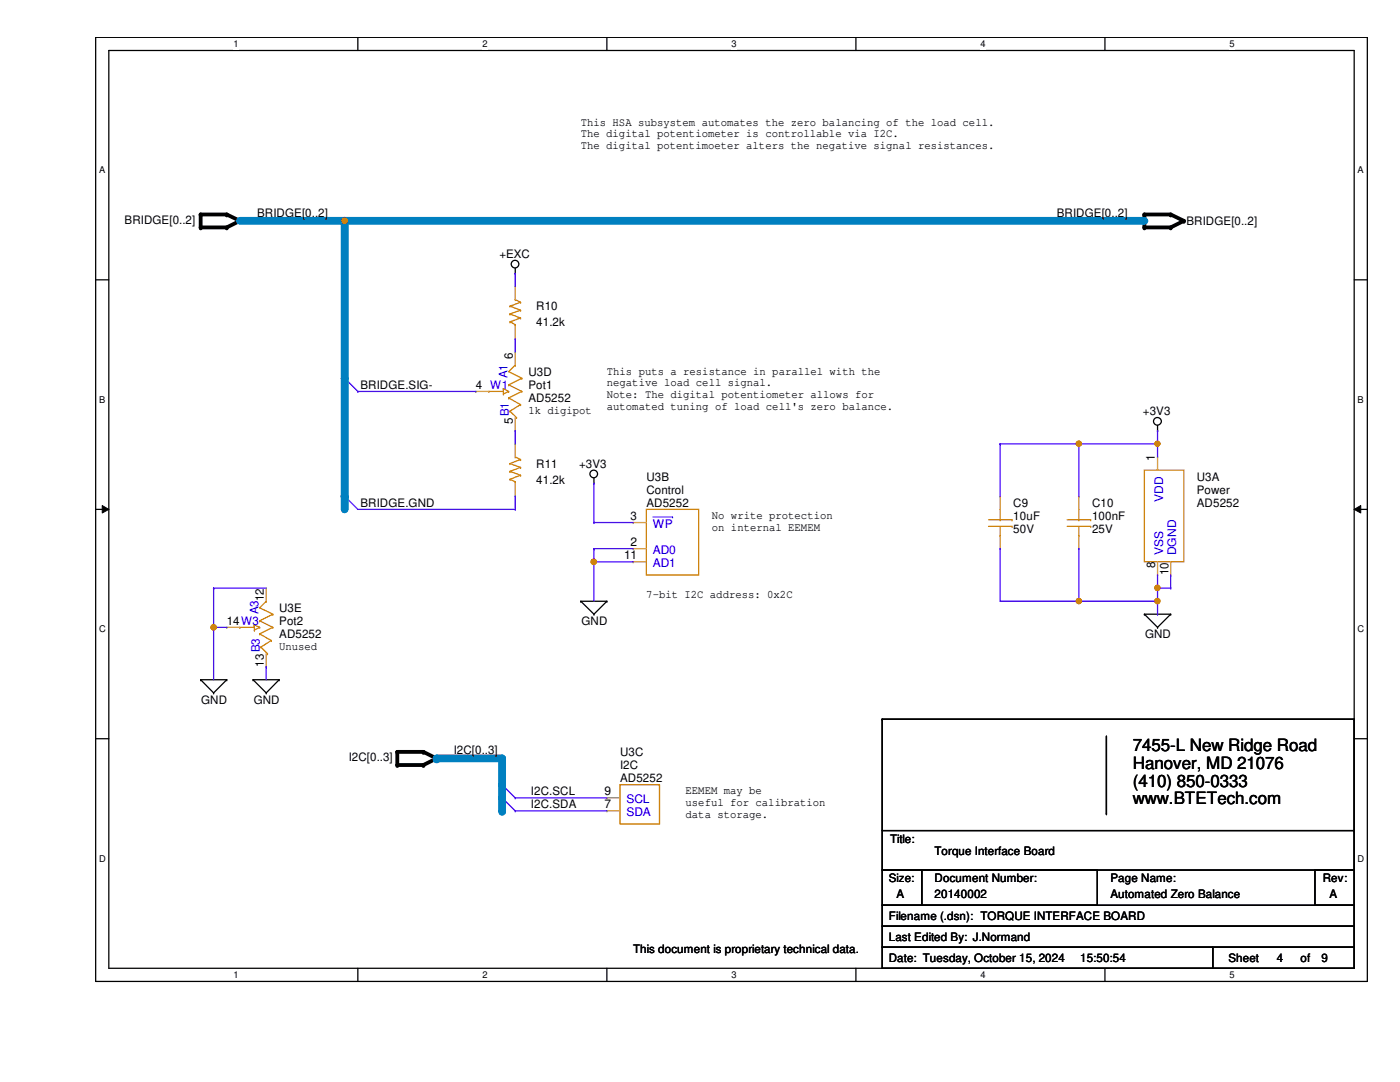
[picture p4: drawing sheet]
<svg xmlns="http://www.w3.org/2000/svg" width="279mm" height="216mm" viewBox="0 0 279 216" stroke-linecap="round" stroke-linejoin="round" font-family="sans-serif">
<path d="M19.1 7.5h253.8v188.3h-253.8zM21.7 10.1h248.6v183.1h-248.6z" fill="none" stroke="#000" stroke-width=".25"/>
<g fill="#fff">
<path d="M46.6 7.7h1v2.1h-1z"/>
<path d="M46.6 193.5h1v2.1h-1z"/>
</g>
<path d="M71.4 7.5v2.6M71.4 193.2v2.6" fill="none" stroke="#000" stroke-width=".25"/>
<g fill="#fff">
<path d="M96.3 7.7h1v2.1h-1z"/>
<path d="M96.3 193.5h1v2.1h-1z"/>
</g>
<path d="M121.1 7.5v2.6M121.1 193.2v2.6" fill="none" stroke="#000" stroke-width=".25"/>
<g fill="#fff">
<path d="M146 7.7h1v2.1h-1z"/>
<path d="M146 193.5h1v2.1h-1z"/>
</g>
<path d="M170.8 7.5v2.6M170.8 193.2v2.6" fill="none" stroke="#000" stroke-width=".25"/>
<g fill="#fff">
<path d="M195.7 7.7h1v2.1h-1z"/>
<path d="M195.7 193.5h1v2.1h-1z"/>
</g>
<path d="M220.5 7.5v2.6M220.5 193.2v2.6" fill="none" stroke="#000" stroke-width=".25"/>
<g fill="#fff">
<path d="M245.4 7.7h1v2.1h-1z"/>
<path d="M245.4 193.5h1v2.1h-1z"/>
<path d="M19.8 32.9h1.2v2.1h-1.2z"/>
<path d="M270.9 32.9h1.3v2.1h-1.3z"/>
<path d="M19.8 78.7h1.2v2.1h-1.2z"/>
<path d="M270.9 78.7h1.3v2.1h-1.3z"/>
</g>
<path d="M19.1 55.8h2.6M270.3 55.8h2.6" fill="none" stroke="#000" stroke-width=".25"/>
<g fill="#fff">
<path d="M19.8 124.5h1.3v2.1h-1.3z"/>
<path d="M270.9 124.5h1.3v2.1h-1.3z"/>
</g>
<path d="M19.1 101.6h2.6M270.3 101.6h2.6" fill="none" stroke="#000" stroke-width=".25"/>
<path d="M20.4 100.9l1.3 .7-1.3 .8zM270.3 101.6l1.3-.7v1.5z" fill="#000"/>
<path d="M20.4 100.9l1.3 .7-1.3 .8zM270.3 101.6l1.3-.7v1.5z" fill="none" stroke="#000" stroke-width=".2"/>
<g fill="#fff">
<path d="M19.8 170.3h1.3v2h-1.3z"/>
<path d="M270.9 170.3h1.3v2h-1.3z"/>
</g>
<g fill="none" stroke="#000" stroke-width=".25">
<path d="M102.8 54.6h.1M102.8 53.5v1.1M118.5 96.4h.1M118.5 95.4v1M231 85.9h.1M231 84.9v1M115.9 120h.1M115.9 120h5.2M115.9 120l2.6 2.6M121.1 120h.1M121.1 120l-2.6 2.6M40 135.6h.1"/>
<path d="M40 135.6h5.3M40 135.6l2.6 2.7M42.6 138.3h.1M45.3 135.6h.1M45.3 135.6l-2.7 2.7M50.5 135.6h.1M50.5 135.6h5.2M50.5 135.6l2.6 2.7M53.1 138.3h.1M55.7 135.6h.1M55.7 135.6l-2.6 2.7M118.5 122.6h.1"/>
<path d="M228.4 122.6h.1M228.4 122.6h5.2M228.4 122.6l2.6 2.6M231 125.2h.1M233.6 122.6h.1M233.6 122.6l-2.6 2.6M19.1 147.4h2.6M176.1 143.5h.1M176.1 143.5v22.2M176.1 143.5h94.2M220.8 146.9v15.4M270.3 143.5h.1"/>
<path d="M270.3 147.4h2.6M270.3 143.8v21.9M176.1 165.7h94.2v7.9h-94.2zM176.1 173.6h7.8v7h-7.8zM183.9 173.6h35.1v7h-35.1zM220.8 162.3h.1M262.4 173.6h7.9v7h-7.9zM270.3 165.7h.1M176.1 180.6h94.2v4.2h-94.2zM176.1 184.8h94.2v4.2h-94.2zM176.1 189h65.9v4.2h-65.9zM242 189h28.3v4.2h-28.3z"/>
<circle cx="102.8" cy="52.7" r=".76"/>
<circle cx="118.5" cy="94.6" r=".76"/>
<circle cx="231" cy="84.1" r=".77"/>
</g>
<path d="M40 42.8h5.3l2.6 1.3-2.6 1.3h-5.3zM228.4 42.8h5.2l2.7 1.3-2.7 1.3h-5.2zM79.3 150h5.2l2.6 1.3-2.6 1.4h-5.2z" fill="none" stroke="#000" stroke-width=".76"/>
<g fill="#000">
<circle cx="40" cy="42.8" r=".38"/>
<circle cx="40" cy="45.4" r=".38"/>
<circle cx="45.3" cy="42.8" r=".38"/>
<circle cx="45.3" cy="45.4" r=".38"/>
<circle cx="47.9" cy="44.1" r=".38"/>
<circle cx="228.4" cy="42.8" r=".38"/>
<circle cx="228.4" cy="45.4" r=".38"/>
<circle cx="233.6" cy="42.8" r=".38"/>
<circle cx="233.6" cy="45.4" r=".38"/>
<circle cx="236.3" cy="44.1" r=".38"/>
<circle cx="79.3" cy="152.7" r=".38"/>
<circle cx="79.3" cy="150" r=".38"/>
<circle cx="84.5" cy="152.7" r=".38"/>
<circle cx="84.5" cy="150" r=".38"/>
<circle cx="87.1" cy="151.3" r=".38"/>
</g>
<g fill="none" stroke="#4200ff" stroke-width=".25">
<path d="M102.8 54.6h.1M102.8 54.6v2.5M68.8 75.5h.1M68.8 75.5l2.6 2.6M102.8 67.6h.1M102.8 67.6v2.6M68.8 99h.1M68.8 99l2.6 2.6M102.8 85.9h.1M102.8 99h.1M102.8 85.9v2.7M102.8 99v2.6"/>
<path d="M100.2 159.2h.1M100.2 156.6h.1M100.2 159.2l2.6 2.6M100.2 156.6l2.6 2.6"/>
</g>
<g fill="none" stroke="#cc8006" stroke-width=".25">
<path d="M102.8 59.8h.1M102.8 59.8l1.1 .5M97.6 78.1h.1M97.6 78.1h2.9M100.5 77.6h.1M100.5 78.6h.1M100.5 77.6l1 .5M100.5 77.6v1M101.5 76.8h.1M101.5 79.4h.1M101.5 78.1h.1M101.5 76.8l2.6 1.3"/>
<path d="M101.5 79.4l2.4 1.3M101.5 78.1l-1 .5M101.8 64.2h.1M101.8 62.7h.1M101.8 61.1h.1M101.8 64.2l1 .6M101.8 62.7l2.1 .8M101.8 61.1l2.1 .8M102.8 72.9h.1M102.8 64.8h.1M102.8 72.9l-1.3 1.3 2.6 1.3M102.8 64.8v.2"/>
<path d="M103.9 63.5h.1M103.9 61.9h.1M103.9 60.3h.1M103.9 63.5l-2.1 .7M103.9 61.9l-2.1 .8M103.9 60.3l-2.1 .8M104.1 75.5h.1M104.1 78.1h.1M104.1 75.5l-2.6 1.3M104.1 78.1l-2.6 1.3M101.8 82h.1M101.8 95.6h.1"/>
<path d="M101.8 94.1h.1M101.8 92.5h.1M101.8 82l1.3 1.3M101.8 95.6l1 .5M101.8 94.1l2.1 .7M101.8 92.5l2.1 .8M102.8 91.2h.1M102.8 96.1h.1M102.8 91.2l1.1 .5M102.8 96.1v.3M103.1 83.3h.1M103.9 80.7h.1"/>
<path d="M103.9 94.8h.1M103.9 93.3h.1M103.9 91.7h.1M103.9 80.7l-2.1 1.3M103.9 94.8l-2.1 .8M103.9 93.3l-2.1 .8M103.9 91.7l-2.1 .8M228.4 93.8h7.9v18.3h-7.9zM53.1 120h.1M53.1 120l-1.3 1.3 2.6 1.3M129 101.6h10.4v13.1h-10.4zM197.3 105h4.7"/>
<path d="M197.3 103.7h4.7M199.6 106.9h.1M199.6 103.7h.1M199.6 101.6v2.1M199.6 105v1.9M202 105h.1M202 103.7h.1M213 105h4.7M213 103.7h4.7M215.3 106.9h.1M215.3 103.7h.1M215.3 101.6v2.1"/>
<path d="M215.3 105v1.9M217.7 105h.1M217.7 103.7h.1M47.9 125.2h.1M47.9 125.2h2.9M50.8 124.7h.1M50.8 125.7h.1M50.8 124.7l1 .5M50.8 124.7v1M51.8 123.9h.1M51.8 126.5h.1M51.8 125.2h.1"/>
<path d="M51.8 123.9l2.6 1.3M51.8 126.5l2.3 1.3M51.8 125.2l-1 .5M52.1 129.1h.1M52.1 129.1l1.3 1.3M53.4 130.4h.1M54.1 127.8h.1M54.1 127.8l-2 1.3M54.4 122.6h.1M54.4 125.2h.1M54.4 122.6l-2.6 1.3M54.4 125.2l-2.6 1.3"/>
<path d="M123.7 156.6h7.9v7.8h-7.9z"/>
</g>
<g fill="none" stroke="#a84" stroke-width=".25">
<path d="M102.8 57.1h.1M102.8 57.1v2.7M95 78.1h.1M95 78.1h2.6M102.8 70.2h.1M102.8 67.6h.1M102.8 65v2.6M102.8 70.2v2.7M102.8 85.9h.1M102.8 88.6h.1M102.8 99h.1M102.8 83.3v2.6"/>
<path d="M102.8 88.6v2.6M102.8 96.4v2.6M199.6 99h.1M199.6 99v2.6M215.3 99h.1M215.3 99v2.6M231 91.2h.1M231 91.2v2.6M53.1 117.3h.1M53.1 117.3v2.7M126.4 104.3h.1M126.4 109.5h.1"/>
<path d="M126.4 112.1h.1M126.4 104.3h2.6M126.4 109.5h2.6M126.4 112.1h2.6M199.6 109.5h.1M199.6 106.9v2.6M215.3 109.5h.1M215.3 106.9v2.6M231 114.7h.1M231 112.1v2.6M233.6 114.7h.1M233.6 112.1v2.6"/>
<path d="M45.3 125.2h.1M45.3 125.2h2.6M53.1 133.1h.1M53.1 130.4v2.7M121.1 159.2h.1M121.1 159.2h2.6M121.1 161.8h.1M121.1 161.8h2.6"/>
</g>
<path d="M130.3 103.2h3.9M134.2 103.2h.1" fill="none" stroke="#00c" stroke-width=".2"/>
<path d="M47.9 44.1h20.9" fill="none" stroke="#0080c0" stroke-width="1.6"/>
<circle cx="68.8" cy="44.1" r=".78" fill="#0080c0"/>
<path d="M68.8 44.1v31.4" fill="none" stroke="#0080c0" stroke-width="1.6"/>
<circle cx="68.8" cy="75.5" r=".78" fill="#0080c0"/>
<path d="M68.8 44.1h159.6" fill="none" stroke="#0080c0" stroke-width="1.6"/>
<circle cx="68.8" cy="44.1" r=".78" fill="#0080c0"/>
<circle cx="68.8" cy="44.1" r=".51" fill="#f00"/>
<circle cx="68.8" cy="44.1" r=".51" fill="none" stroke="#f00" stroke-width=".25"/>
<path d="M71.4 78.1h.1M71.4 78.1h23.6M118.5 96.4h.1M118.5 96.4v7.9M118.5 104.3h.1M118.5 109.5h.1M118.5 112.1h.1M118.5 109.5v10.5M118.5 104.3h7.9M118.5 109.5h7.9M118.5 112.1h7.9" fill="none" stroke="#4200ff" stroke-width=".25"/>
<circle cx="118.5" cy="112.1" r=".51" fill="#f00"/>
<circle cx="118.5" cy="112.1" r=".51" fill="none" stroke="#f00" stroke-width=".25"/>
<path d="M215.3 88.6h.1M215.3 88.6h15.7M231 85.9h.1M231 88.6h.1M231 85.9v5.3M102.8 159.2h.1M102.8 159.2h18.3M102.8 161.8h.1M102.8 161.8h18.3" fill="none" stroke="#4200ff" stroke-width=".25"/>
<circle cx="231" cy="88.5" r=".49" fill="#f00"/>
<circle cx="231" cy="88.5" r=".49" fill="none" stroke="#f00" stroke-width=".25"/>
<path d="M199.6 88.6h.1M199.6 88.6h15.7M215.3 88.6h.1M215.3 88.6v10.4" fill="none" stroke="#4200ff" stroke-width=".25"/>
<circle cx="215.3" cy="88.5" r=".5" fill="#f00"/>
<circle cx="215.3" cy="88.5" r=".5" fill="none" stroke="#f00" stroke-width=".25"/>
<path d="M231 117.3h.1M231 114.7v2.6" fill="none" stroke="#4200ff" stroke-width=".25"/>
<path d="M100.2 151.3v5.3" fill="none" stroke="#0080c0" stroke-width="1.6"/>
<circle cx="100.2" cy="156.6" r=".78" fill="#0080c0"/>
<path d="M100.2 156.6v2.6" fill="none" stroke="#0080c0" stroke-width="1.6"/>
<circle cx="100.2" cy="159.2" r=".78" fill="#0080c0"/>
<path d="M100.2 159.2v2.6" fill="none" stroke="#0080c0" stroke-width="1.6"/>
<circle cx="100.2" cy="161.8" r=".78" fill="#0080c0"/>
<path d="M87.1 151.3h13.1" fill="none" stroke="#0080c0" stroke-width="1.6"/>
<circle cx="87.1" cy="151.3" r=".78" fill="#0080c0"/>
<path d="M199.6 88.6h.1M199.6 88.6v10.4M199.6 109.5h.1M199.6 109.5v10.5M231 120v2.6M231 122.6h.1" fill="none" stroke="#4200ff" stroke-width=".25"/>
<circle cx="231" cy="119.9" r=".5" fill="#f00"/>
<circle cx="231" cy="119.9" r=".5" fill="none" stroke="#f00" stroke-width=".25"/>
<path d="M199.6 120h15.7M215.3 120h.1" fill="none" stroke="#4200ff" stroke-width=".25"/>
<circle cx="215.3" cy="119.9" r=".51" fill="#f00"/>
<circle cx="215.3" cy="119.9" r=".51" fill="none" stroke="#f00" stroke-width=".25"/>
<path d="M215.3 109.5h.1M215.3 109.5v10.5h15.7M231 120h.1M231 117.3h.1M231 117.3h2.6M233.6 117.3h.1M233.6 114.7v2.6" fill="none" stroke="#4200ff" stroke-width=".25"/>
<circle cx="231" cy="117.3" r=".5" fill="#f00"/>
<circle cx="231" cy="117.3" r=".5" fill="none" stroke="#f00" stroke-width=".25"/>
<path d="M42.6 117.3h.1M42.6 117.3h10.5M42.6 117.3v18.3M231 120h.1M231 117.3v2.7M42.6 125.2h.1M42.6 125.2h2.7" fill="none" stroke="#4200ff" stroke-width=".25"/>
<circle cx="42.6" cy="125.2" r=".51" fill="#f00"/>
<circle cx="42.6" cy="125.2" r=".51" fill="none" stroke="#f00" stroke-width=".25"/>
<path d="M53.1 133.1h.1M53.1 133.1v2.5" fill="none" stroke="#4200ff" stroke-width=".25"/>
<path d="M68.8 99v2.6" fill="none" stroke="#0080c0" stroke-width="1.6"/>
<circle cx="68.8" cy="99" r=".78" fill="#0080c0"/>
<path d="M71.4 101.6h31.4M102.8 101.6h.1" fill="none" stroke="#4200ff" stroke-width=".25"/>
<path d="M68.8 75.5v23.5" fill="none" stroke="#0080c0" stroke-width="1.6"/>
<circle cx="68.8" cy="99" r=".78" fill="#0080c0"/>
<circle cx="68.8" cy="44.1" r=".51" fill="#f00"/>
<circle cx="68.8" cy="44.1" r=".51" fill="none" stroke="#f00" stroke-width=".25"/>
<circle cx="118.5" cy="112.1" r=".51" fill="#f00"/>
<circle cx="118.5" cy="112.1" r=".51" fill="none" stroke="#f00" stroke-width=".25"/>
<circle cx="231" cy="88.5" r=".49" fill="#f00"/>
<circle cx="231" cy="88.5" r=".49" fill="none" stroke="#f00" stroke-width=".25"/>
<circle cx="215.3" cy="88.5" r=".5" fill="#f00"/>
<circle cx="215.3" cy="88.5" r=".5" fill="none" stroke="#f00" stroke-width=".25"/>
<circle cx="231" cy="119.9" r=".5" fill="#f00"/>
<circle cx="231" cy="119.9" r=".5" fill="none" stroke="#f00" stroke-width=".25"/>
<circle cx="215.3" cy="119.9" r=".51" fill="#f00"/>
<circle cx="215.3" cy="119.9" r=".51" fill="none" stroke="#f00" stroke-width=".25"/>
<circle cx="231" cy="117.3" r=".5" fill="#f00"/>
<circle cx="231" cy="117.3" r=".5" fill="none" stroke="#f00" stroke-width=".25"/>
<circle cx="42.6" cy="125.2" r=".51" fill="#f00"/>
<circle cx="42.6" cy="125.2" r=".51" fill="none" stroke="#f00" stroke-width=".25"/>
<g font-size="3.4">
<text x="226.1" y="149.9">7455-L New Ridge Road</text>
<text x="226.1" y="153.5">Hanover, MD 21076</text>
<text x="226.1" y="157">(410) 850-0333</text>
<text x="226.1" y="160.5">www.BTETech.com</text>
</g>
<g font-size="2.4">
<text x="230.5" y="92" transform="rotate(-90 230.5 92)">1</text>
<text x="124.5" y="111.5">11</text>
<text x="125.9" y="108.9">2</text>
<text x="120.6" y="161.2">7</text>
<text x="120.6" y="158.7">9</text>
</g>
<g font-size="2.4" fill="#00c">
<text x="232.1" y="100.2" transform="rotate(-90 232.1 100.2)">VDD</text>
<text x="130.3" y="105.4">WP</text>
<text x="130.3" y="110.6">AD0</text>
<text x="130.3" y="113.2">AD1</text>
<text x="232.1" y="110.8" transform="rotate(-90 232.1 110.8)">VSS</text>
<text x="234.7" y="110.8" transform="rotate(-90 234.7 110.8)">DGND</text>
<text x="125.1" y="160.3">SCL</text>
<text x="125.1" y="162.9">SDA</text>
</g>
<g font-size="2.3">
<text x="115.9" y="25.1">This HSA subsystem automates the zero balancing of the load cell.</text>
<text x="115.9" y="27.4">The digital potentiometer is controllable via I2C.</text>
<text x="115.9" y="29.7">The digital potentimoeter alters the negative signal resistances.</text>
<text x="24.8" y="44.7">BRIDGE[0..2]</text>
<text x="51.3" y="43.3">BRIDGE[0..2]</text>
<text x="210.9" y="43.3">BRIDGE[0..2]</text>
<text x="236.8" y="45">BRIDGE[0..2]</text>
<text x="99.7" y="51.5">+EXC</text>
<text x="107" y="61.9">R10</text>
<text x="107" y="65.1">41.2k</text>
<text x="102.4" y="71.5" transform="rotate(-90 102.4 71.5)">6</text>
<text x="71.9" y="77.6">BRIDGE.SIG-</text>
<text x="95" y="77.6">4 W1</text>
<text x="105.5" y="75">U3D</text>
<text x="105.5" y="77.6">Pot1</text>
<text x="121.1" y="74.8">This puts a resistance in parallel with the</text>
<text x="121.1" y="77.1">negative load cell signal.</text>
<text x="105.5" y="82.6">1k digipot</text>
<text x="105.5" y="80.3">AD5252</text>
<text x="121.1" y="79.4">Note: The digital potentiometer allows for</text>
<text x="121.1" y="81.7">automated tuning of load cell's zero balance.</text>
<text x="228.1" y="82.9">+3V3</text>
<text x="102.4" y="84.6" transform="rotate(-90 102.4 84.6)">5</text>
<text x="107" y="93.3">R11</text>
<text x="115.6" y="93.3">+3V3</text>
<text x="129" y="96">U3B</text>
<text x="238.8" y="96">U3A</text>
<text x="71.9" y="101.1">BRIDGE.GND</text>
<text x="107" y="96.5">41.2k</text>
<text x="129" y="101.2">AD5252</text>
<text x="129" y="98.6">Control</text>
<text x="202.2" y="101.2">C9</text>
<text x="217.9" y="101.2">C10</text>
<text x="238.8" y="101.2">AD5252</text>
<text x="238.8" y="98.6">Power</text>
<text x="125.9" y="103.8">3</text>
<text x="142.1" y="103.5">No write protection</text>
<text x="142.1" y="105.9">on internal EEMEM</text>
<text x="202.2" y="103.8">10uF</text>
<text x="202.2" y="106.4">50V</text>
<text x="217.9" y="103.8">100nF</text>
<text x="217.9" y="106.4">25V</text>
<text x="230.5" y="113.4" transform="rotate(-90 230.5 113.4)">8</text>
<text x="52.7" y="120" transform="rotate(-90 52.7 120)">12</text>
<text x="129" y="119.3">7-bit I2C address: 0x2C</text>
<text x="233.2" y="114.7" transform="rotate(-90 233.2 114.7)">10</text>
<text x="45.3" y="124.7">14W3</text>
<text x="55.7" y="122.1">U3E</text>
<text x="55.7" y="124.7">Pot2</text>
<text x="116" y="124.7">GND</text>
<text x="55.7" y="127.3">AD5252</text>
<text x="55.7" y="129.7">Unused</text>
<text x="228.5" y="127.3">GND</text>
<text x="52.7" y="133.1" transform="rotate(-90 52.7 133.1)">13</text>
<text x="40.1" y="140.4">GND</text>
<text x="50.6" y="140.4">GND</text>
<text x="69.6" y="151.9">I2C[0..3]</text>
<text x="90.6" y="150.5">I2C[0..3]</text>
<text x="123.7" y="150.9">U3C</text>
<text x="123.7" y="153.5">I2C</text>
<text x="106" y="158.7">I2C.SCL</text>
<text x="106" y="161.3">I2C.SDA</text>
<text x="123.7" y="156.1">AD5252</text>
<text x="136.8" y="158.5">EEMEM may be</text>
<text x="136.8" y="160.8">useful for calibration</text>
<text x="136.8" y="163.2">data storage.</text>
<text x="177.6" y="168.1">Title:</text>
<text x="186.5" y="170.5">Torque Interface Board</text>
<text x="177.4" y="176">Size:</text>
<text x="178.9" y="179.2">A</text>
<text x="186.5" y="179.2">20140002</text>
<text x="186.5" y="176">Document Number:</text>
<text x="221.6" y="179.2">Automated Zero Balance</text>
<text x="221.6" y="176">Page Name:</text>
<text x="264" y="176">Rev:</text>
<text x="265.3" y="179.2">A</text>
<text x="177.4" y="183.6">Filename (.dsn): TORQUE INTERFACE BOARD</text>
<text x="126.4" y="190.1">This document is proprietary technical data.</text>
<text x="177.4" y="187.8">Last Edited By: J.Normand</text>
<text x="177.4" y="192">Date: Tuesday, October 15, 2024</text>
<text x="215.6" y="192">15:50:54</text>
<text x="245.2" y="192">Sheet</text>
<text x="254.8" y="192">4</text>
<text x="259.5" y="192">of</text>
<text x="263.7" y="192">9</text>
</g>
<g font-size="2.3" fill="#00c">
<text x="101.3" y="75.5" transform="rotate(-90 101.3 75.5)">A1</text>
<text x="101.6" y="83.1" transform="rotate(-90 101.6 83.1)">B1</text>
<text x="51.6" y="122.6" transform="rotate(-90 51.6 122.6)">A3</text>
<text x="51.9" y="130.2" transform="rotate(-90 51.9 130.2)">B3</text>
</g>
<g font-size="1.9">
<text x="46.6" y="9.4">1</text>
<text x="96.3" y="9.4">2</text>
<text x="146" y="9.4">3</text>
<text x="195.7" y="9.4">4</text>
<text x="245.4" y="9.4">5</text>
<text x="19.8" y="34.6">A</text>
<text x="270.9" y="34.6">A</text>
<text x="19.8" y="80.3">B</text>
<text x="270.9" y="80.3">B</text>
<text x="19.8" y="126.2">C</text>
<text x="270.9" y="126.2">C</text>
<text x="19.8" y="171.9">D</text>
<text x="270.9" y="171.9">D</text>
<text x="46.6" y="195.2">1</text>
<text x="96.3" y="195.2">2</text>
<text x="146" y="195.2">3</text>
<text x="195.7" y="195.2">4</text>
<text x="245.4" y="195.2">5</text>
</g>
</svg>
